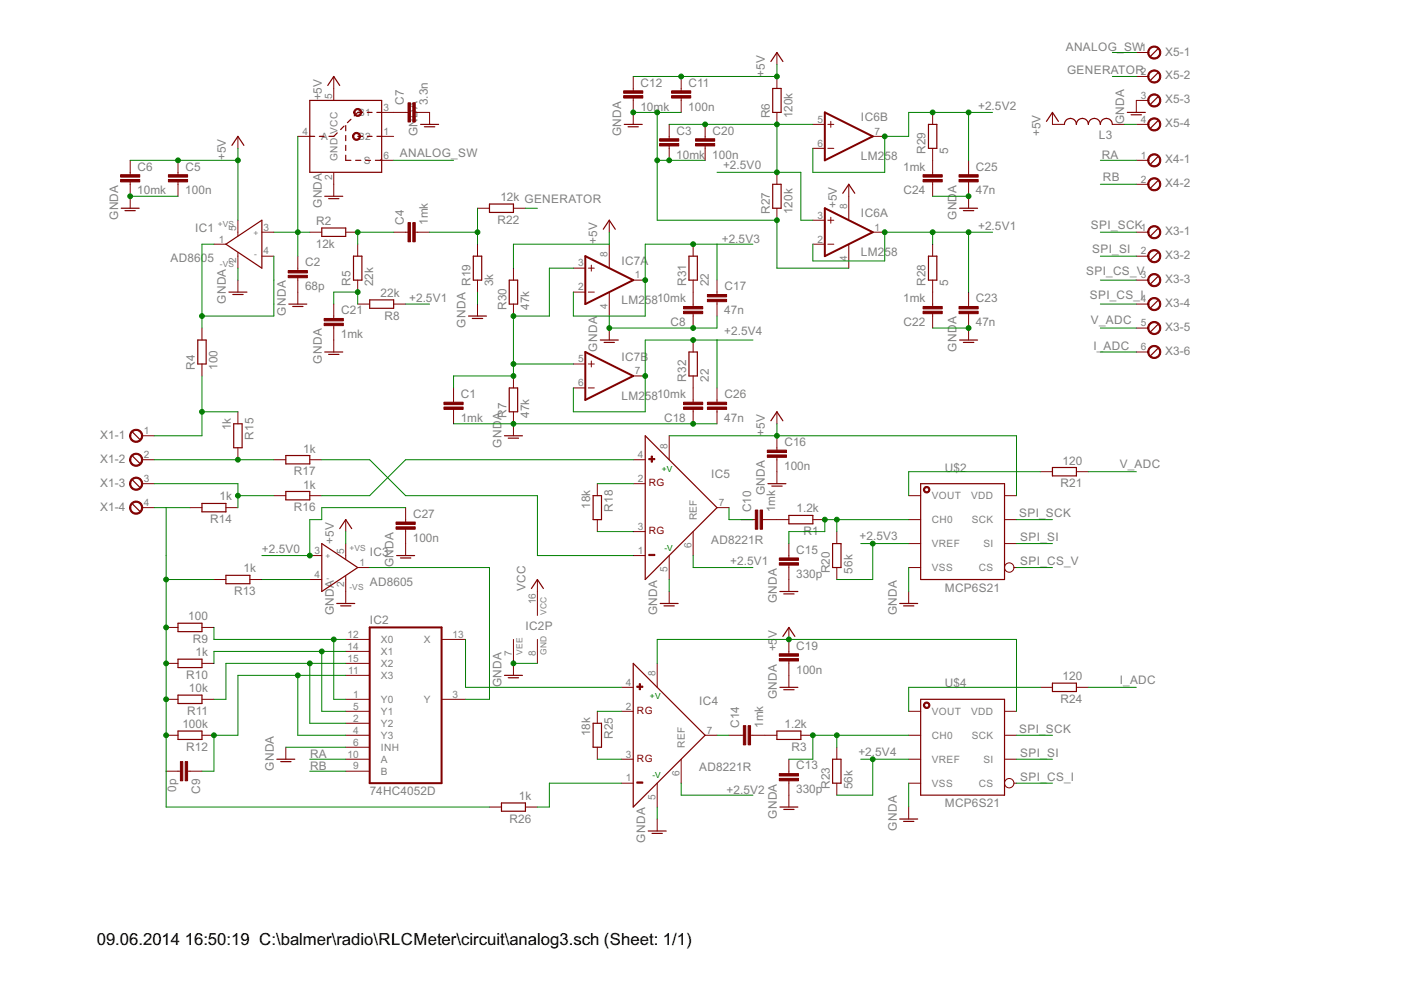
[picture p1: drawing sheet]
<svg xmlns="http://www.w3.org/2000/svg" width="297mm" height="210mm" viewBox="0 0 297 210" stroke-linecap="round" stroke-linejoin="round" font-family="sans-serif">
<g fill="none" stroke="#800000" stroke-width=".25">
<path d="M69.5 18.1l1.3-1.9 1.2 1.9M163.4 13l1.3-1.9 1.3 1.9M163.8 18.8h1.8v5h-1.8zM245.5 10.4l-1.5 1.5M245.5 15.5l-1.5 1.5M49.2 30.8l1.2-1.9 1.3 1.9M65.7 21.3h15.2v15.2h-15.2zM65.7 28.9h1M67.7 28.9h1M71.5 28.2l-.7 .7h-1.1M72.9 26.7l-.7 .8M73.3 26.6v1.1"/>
<path d="M73.3 28.7v1.1M73.3 30.8v1.1M73.3 32.9v1.1h1.1M74.4 25.3l-.7 .7M75.4 34h1.1M75.8 28.9h1.1M76.9 23.8h-1.1l-.7 .8M77.5 34h1.1M77.9 23.8h1M77.9 28.9h1M79.9 23.8h1M79.9 28.9h1"/>
<path d="M80.9 33.7l-.2 .3h-1.1M89.2 26.4h3.8M90 26.9h2.2M132.4 26.4h3.8M133.2 26.9h2.1M163.8 39.1h1.8v5.1h-1.8zM196.8 26.4h1.8v5.1h-1.8zM221.9 25.7l1.2-1.9 1.3 1.9M225.7 26.4a1.27 1.27 0 0 1 1.2-1.3 1.27 1.27 0 0 1 1.3 1.3 1.27 1.27 0 0 1 1.3-1.3 1.27 1.27 0 0 1 1.3 1.3 1.27 1.27 0 0 1 1.2-1.3 1.27 1.27 0 0 1 1.3 1.3 1.27 1.27 0 0 1 1.3-1.3 1.27 1.27 0 0 1 1.2 1.3M239 23.8h3.8M239.8 24.3h2.2M245.5 33.2l-1.5 1.6"/>
<path d="M245.5 38.3l-1.5 1.5M245.5 20.5l-1.5 1.6M245.5 25.6l-1.5 1.5M25.7 44.2h3.8M26.5 44.7h2.2M47.9 51.8l7.6-5.1v10.2zM68.2 48.3h5.1v1.8h-5.1zM68.9 41.6h3.8M69.7 42.1h2.2M75 54.3h1.7v5.1h-1.7zM100.4 54.3h1.7v5.1h-1.7zM103.8 43.3h5.1v1.7h-5.1z"/>
<path d="M108 59.4h1.7v5.1h-1.7zM127.9 48.6l1.3-1.9 1.3 1.9M146.1 54.3h1.7v5.1h-1.7zM178.7 41l1.3-1.9 1.2 1.9M196.8 54.3h1.8v5.1h-1.8zM203.5 44.2h3.8M204.3 44.7h2.2M245.5 48.5l-1.5 1.5M245.5 53.6l-1.5 1.5M245.5 58.6l-1.5 1.6M41.9 72.1h1.8v5.1h-1.8zM48.5 61.9h3.8"/>
<path d="M49.4 62.4h2.1M61.2 64.5h3.8M62.1 65h2.1M68.9 74.6h3.8M69.7 75.1h2.2M78.4 63.6h5.1v1.8h-5.1zM99.3 67h3.8M100.1 67.5h2.2M127.3 72.1h3.8M128.1 72.6h2.2M146.1 74.6h1.7v5.1h-1.7zM203.5 72.1h3.8"/>
<path d="M204.3 72.6h2.2M245.5 63.7l-1.5 1.5M245.5 68.8l-1.5 1.5M245.5 73.9l-1.5 1.5M28.1 91.6l1.5 1.6M28.1 96.7l1.5 1.5M49.6 89.9h1.7v5h-1.7zM60.6 96.6h5.1v1.8h-5.1zM107 92.4h3.8M107.8 92.9h2.1M108 82.3h1.7v5h-1.7zM136.8 92.4l15.2 15.2-15.2 15.3z"/>
<path d="M163.4 89.2l1.3-1.9 1.3 1.9M223.1 99.1h5.1v1.8h-5.1zM28.1 101.8l1.5 1.5M28.1 106.9l1.5 1.5M42.8 106.7h5.1v1.8h-5.1zM60.6 104.2h5.1v1.8h-5.1zM68.2 115.3l7.6 5-7.6 5.1zM72 112.1l1.3-1.9 1.3 1.9M84.1 117.8h3.8M84.9 118.3h2.2M125.8 105.1h1.7v5.1h-1.7zM162.8 102.6h3.8"/>
<path d="M163.6 103.1h2.2M167.3 109.3h5v1.8h-5zM176.5 115.3h1.8v5h-1.8zM195.2 102.6h17.8v20.3h-17.8zM37.7 132.1h5.1v1.8h-5.1zM37.7 139.8h5.1v1.7h-5.1zM47.9 122h5.1v1.8h-5.1zM71.4 128h3.8M72.2 128.5h2.2M112.7 124.8l1.2-1.9 1.3 1.9M140 128h3.8M140.8 128.5h2.2"/>
<path d="M165.4 125.4h3.8M166 134.9l1.3-1.9 1.2 1.9M166.2 125.9h2.2M190.8 128h3.8M191.6 128.5h2.2M37.7 147.4h5.1v1.8h-5.1zM37.7 155h5.1v1.8h-5.1zM107 143.2h3.8M107.8 143.7h2.1M125.8 153.4h1.7v5h-1.7zM134.3 140.7l15.2 15.2-15.2 15.2zM164.7 155h5.1v1.8h-5.1z"/>
<path d="M165.4 145.7h3.8M166.2 146.2h2.2M195.2 148.3h17.8v20.3h-17.8zM223.1 144.8h5.1v1.8h-5.1zM58.7 161h3.8M59.5 161.5h2.2M106.3 170.2h5.1v1.8h-5.1zM137.4 176.2h3.8M138.2 176.7h2.2M165.4 171.1h3.8M166.2 171.6h2.2M176.5 161h1.8v5.1h-1.8z"/>
<path d="M190.8 173.7h3.8M191.6 174.2h2.2"/>
</g>
<g fill="none" stroke="#800000" stroke-width=".21">
<path d="M70.8 16.2v5.1M134.3 16.2v3.1M144.4 16.2v3.1M164.7 11.1v2.6M164.7 16.2v2.6M240.9 11.1h2.6M240.9 16.2h2.6M27.6 34v3M27.6 38.6v5.6M37.7 34v3M37.7 38.6v3M50.4 28.9v2.6"/>
<path d="M63.1 28.9h2.6M70.8 36.5v5.1M80.9 34h2.6M80.9 28.9h2.6M80.9 23.8h5.6M88 23.8h3.1v2.6M134.3 20.8v5.6M141.9 26.4v3M141.9 30.9v3.1M144.4 20.8v3M149.5 26.4v3M149.5 30.9v3.1"/>
<path d="M164.7 23.8v2.6M164.7 36.5v2.6M172.3 26.4h2.6M172.3 31.5h2.6M175.5 26.4h1.3M175.5 31.5h1.3M176.1 25.7v1.3M180 39.1v7.6M185 28.9h2.6M197.7 23.8v2.6M197.7 31.5v5.5M197.7 38.6v3"/>
<path d="M205.4 34v3M205.4 38.6v5.6M223.1 23.8v2.6h2.6M235.8 26.4h2.6M240.9 34h2.6M240.9 39.1h2.6M240.9 26.4h2.6M243.5 21.3h-2.6v2.5M45.4 51.8h2.5M50.4 46.7v3.3M50.4 53.6v3.3M50.4 59.4v2.5"/>
<path d="M55.5 49.2h2.6M55.5 54.3h2.6M63.1 54.3v3.1M63.1 58.9v5.6M65.7 49.2h2.5M73.3 49.2h2.5M75.8 51.8v2.5M75.8 59.4v2.5M83.5 49.2h3M88 49.2h3.1M101.2 51.8v2.5M101.2 59.4v2.5"/>
<path d="M101.2 44.2h2.6M108.9 56.9v2.5M108.9 44.2h2.5M121.6 56.9h2.5M124.7 56.9h1.3M125.4 56.2v1.3M129.2 46.7v2.5M129.2 51.8v5.1M134.3 59.4h2.5M147 51.8v2.5M147 59.4v5.6M152 59.4v3"/>
<path d="M164.7 44.2v2.5M172.3 46.7h2.6M172.3 51.8h2.6M175.5 46.7h1.3M175.5 51.8h1.3M176.1 46.1v1.2M180 51.8v5.1M185 49.2h2.6M197.7 51.8v2.5M197.7 59.4v5.6M240.9 49.2h2.6M240.9 59.4h2.6"/>
<path d="M240.9 54.3h2.6M42.8 69.6v2.5M42.8 77.2v2.5M70.8 64.5v3M70.8 69v5.6M75.8 64.5h2.6M83.5 64.5h2.5M101.2 64.5v2.5M108.9 64.5v2.5M108.9 79.7v2.6M121.6 61.9h2.5M121.6 77.2h2.5"/>
<path d="M124.7 61.9h1.3M124.7 77.2h1.3M125.4 76.5v1.3M129.2 61.9v5.1M129.2 69.6v2.5M134.3 79.7h2.5M147 66.5v3.1M147 72.1v2.5M147 79.7v5.6M152 64v3M197.7 66.5v3.1M205.4 61.9v3.1"/>
<path d="M205.4 66.5v5.6M240.9 64.5h2.6M240.9 69.6h2.6M240.9 74.6h2.6M30.1 92.4h2.6M30.1 97.5h2.6M50.4 87.3v2.6M50.4 94.9v2.6M58.1 97.5h2.5M65.7 97.5h2.5M96.2 82.3v3M96.2 86.8v3.1"/>
<path d="M108.9 87.3v5.1M121.6 82.3h2.5M124.7 82.3h1.3M134.3 97.5h2.5M141.9 92.4v5.1M147 86.8v3.1M152 82.3v3M152 86.8v3.1M164.7 87.3v2.6M164.7 92.4v3M164.7 97v5.6M30.1 102.6h2.6"/>
<path d="M30.1 107.6h2.6M40.3 107.6h2.5M47.9 107.6h2.5M58.1 105.1h2.5M65.7 105.1h2.5M65.7 117.8h2.5M73.3 110.2v2.5M73.3 115.3v3.3M86 107.6v3.1M86 112.2v5.6M126.6 102.6v2.5M126.6 110.2v2.5"/>
<path d="M134.3 102.6h2.5M134.3 117.8h2.5M134.3 112.7h2.5M141.9 117.8v5.1M147 112.7v5.1M152 107.6h2.6M157.1 110.2h3M161.7 110.2h5.6M167.3 115.3v3M167.3 119.8v5.6M172.3 110.2h2.6M177.4 112.7v2.6"/>
<path d="M192.7 105.1h2.5M192.7 110.2h2.5M192.7 115.3h2.5M213 105.1h2.5M213 110.2h2.5M213 115.3h2.5M220.6 100h2.5M228.2 100h2.6M35.2 133h2.5M42.8 133h2.6M45.4 122.9h2.5M53 122.9h2.5"/>
<path d="M65.7 122.9h2.5M73.3 135.6h5.1M73.3 138.1h5.1M73.3 122.1v5.9M75.8 120.3h2.6M93.6 135.6h5.1M108.9 135.6v7.6M113.9 122.9v7.6M113.9 135.6v5.1M141.9 125.4v2.6M167.3 133v5.6M177.4 120.3v2.6"/>
<path d="M192.7 120.3h2.5M192.7 125.4v2.6M215 120.3h.5M35.2 148.3h2.5M35.2 155.9h2.5M35.2 140.7h2.5M42.8 148.3h2.6M42.8 155.9h2.6M42.8 140.7h2.6M60.6 158.4v2.6M73.3 148.3h5.1M73.3 153.4h5.1"/>
<path d="M73.3 155.9h5.1M73.3 150.8h5.1M73.3 158.4h5.1M73.3 143.2h5.1M73.3 140.7h5.1M93.6 148.3h5.1M126.6 150.8v2.6M126.6 158.4v2.6M131.7 150.8h2.6M131.7 145.7h2.6M139.3 140.7v5M149.5 155.9h2.5"/>
<path d="M154.6 155.9h3M159.1 155.9h5.6M167.3 140.1v5.6M169.8 155.9h2.5M177.4 158.4v2.6M192.7 155.9h2.5M192.7 150.8h2.5M213 155.9h2.5M213 150.8h2.5M220.6 145.7h2.5M228.2 145.7h2.6M35.2 163.5h3"/>
<path d="M39.8 163.5h3M73.3 163.5h5.1M73.3 161h5.1M103.8 171.1h2.5M111.4 171.1h2.5M131.7 161h2.6M131.7 166.1h2.6M139.3 166.1v5M139.3 173.7v2.5M144.4 161v5.1M167.3 161v3M167.3 165.5v5.6"/>
<path d="M177.4 166.1v2.5M192.7 161h2.5M192.7 171.1v2.6M192.7 166.1h2.5M213 161h2.5M215 166.1h.5"/>
<circle cx="214" cy="120.3" r=".99"/>
<circle cx="214" cy="166.1" r=".99"/>
</g>
<g fill="#800000" stroke="#800000" stroke-width=".21">
<path d="M61.1 58.4h4.1v.5h-4.1z"/>
<path d="M61.1 57.4h4.1v.5h-4.1z"/>
<path d="M87.5 47.2h.5v4.1h-.5z"/>
<path d="M86.5 47.2h.5v4.1h-.5z"/>
<path d="M35.7 38.1h4.1v.5h-4.1z"/>
<path d="M35.7 37h4.1v.5h-4.1z"/>
<path d="M25.6 38.1h4v.5h-4z"/>
<path d="M25.6 37h4v.5h-4z"/>
<path d="M38.2 161.5h.6v4h-.6z"/>
<path d="M39.3 161.5h.5v4h-.5z"/>
<path d="M161.2 108.1h.5v4.1h-.5z"/>
<path d="M160.1 108.1h.6v4.1h-.6z"/>
<path d="M142.4 20.3h4.1v.5h-4.1z"/>
<path d="M142.4 19.3h4.1v.5h-4.1z"/>
<path d="M132.2 20.3h4.1v.5h-4.1z"/>
<path d="M132.2 19.3h4.1v.5h-4.1z"/>
<path d="M158.6 153.9h.5v4h-.5z"/>
<path d="M157.6 153.9h.5v4h-.5z"/>
<path d="M162.7 96.5h4.1v.5h-4.1z"/>
<path d="M162.7 95.4h4.1v.5h-4.1z"/>
<path d="M165.2 139.6h4.1v.5h-4.1z"/>
<path d="M165.2 138.6h4.1v.5h-4.1z"/>
<path d="M147.5 30.4h4v.5h-4z"/>
<path d="M147.5 29.4h4v.5h-4z"/>
<path d="M68.7 68.5h4.1v.5h-4.1z"/>
<path d="M68.7 67.5h4.1v.5h-4.1z"/>
<path d="M135.5 145h.3v1.2h-.3z"/>
<path d="M135 145.5h1.3v.2h-1.3z"/>
<path d="M135 165.8h1.3v.3h-1.3z"/>
<path d="M138.1 96.7h.2v1.3h-.2z"/>
<path d="M137.6 97.2h1.2v.3h-1.2z"/>
<path d="M137.6 117.5h1.2v.3h-1.2z"/>
<path d="M195.7 65h4.1v.5h-4.1z"/>
<path d="M195.7 66h4.1v.5h-4.1z"/>
<path d="M203.3 66h4.1v.5h-4.1z"/>
<path d="M203.3 65h4.1v.5h-4.1z"/>
<path d="M195.7 37h4.1v.5h-4.1z"/>
<path d="M195.7 38.1h4.1v.5h-4.1z"/>
<path d="M203.3 38.1h4.1v.5h-4.1z"/>
<path d="M203.3 37h4.1v.5h-4.1z"/>
<path d="M144.9 65h4.1v.5h-4.1z"/>
<path d="M144.9 66h4.1v.5h-4.1z"/>
<path d="M150 63.5h4.1v.5h-4.1z"/>
<path d="M150 62.4h4.1v.5h-4.1z"/>
<path d="M144.9 85.3h4.1v.5h-4.1z"/>
<path d="M144.9 86.3h4.1v.5h-4.1z"/>
<path d="M150 86.3h4.1v.5h-4.1z"/>
<path d="M150 85.3h4.1v.5h-4.1z"/>
<path d="M84 111.7h4v.5h-4z"/>
<path d="M84 110.7h4v.5h-4z"/>
<path d="M139.8 30.4h4.1v.5h-4.1z"/>
<path d="M139.8 29.4h4.1v.5h-4.1z"/>
<path d="M94.1 86.3h4.1v.5h-4.1z"/>
<path d="M94.1 85.3h4.1v.5h-4.1z"/>
<path d="M87.5 21.8h.5v4.1h-.5z"/>
<path d="M86.5 21.8h.5v4.1h-.5z"/>
<path d="M165.2 165h4.1v.5h-4.1z"/>
<path d="M165.2 164h4.1v.5h-4.1z"/>
<path d="M165.2 119.3h4.1v.5h-4.1z"/>
<path d="M165.2 118.3h4.1v.5h-4.1z"/>
</g>
<path d="M174.9 23.8l10.1 5.1-10.1 5.1zM124.1 54.3l10.2 5.1-10.2 5.1zM174.9 44.2l10.1 5-10.1 5.1zM124.1 74.6l10.2 5.1-10.2 5.1zM78.4 133h15.2v33.1h-15.2z" fill="none" stroke="#800000" stroke-width=".42"/>
<g fill="#800000" stroke="#800000" stroke-width=".21">
<path d="M27.8 91.4a1.4 1.4 0 0 1 2.3 .2 1.4 1.4 0 0 1-.8 2.1 1.4 1.4 0 0 1-1.8-1.3h.2a1.14 1.14 0 0 1 1.7-.9 1.14 1.14 0 0 1 .1 1.9 1.14 1.14 0 0 1-1.8-.7v-.3h-.2z" fill-rule="evenodd"/>
<path d="M27.8 96.5a1.4 1.4 0 0 1 2.3 .2 1.4 1.4 0 0 1-.8 2.1 1.4 1.4 0 0 1-1.8-1.3h.2a1.14 1.14 0 0 1 1.7-1 1.14 1.14 0 0 1 .1 2 1.14 1.14 0 0 1-1.8-.7v-.3h-.2z" fill-rule="evenodd"/>
<path d="M27.8 101.6a1.4 1.4 0 0 1 2.3 .2 1.4 1.4 0 0 1-.8 2.1 1.4 1.4 0 0 1-1.8-1.3h.2a1.14 1.14 0 0 1 1.7-1 1.14 1.14 0 0 1 .1 1.9 1.14 1.14 0 0 1-1.8-.7v-.2h-.2z" fill-rule="evenodd"/>
<path d="M27.8 106.7a1.4 1.4 0 0 1 2.3 .2 1.4 1.4 0 0 1-.8 2.1 1.4 1.4 0 0 1-1.8-1.4h.2a1.14 1.14 0 0 1 1.7-.9 1.14 1.14 0 0 1 .2 1.9 1.14 1.14 0 0 1-1.9-.7v-.3h-.2z" fill-rule="evenodd"/>
<path d="M196 103.4a.69 .69 0 0 1 1.1 .1 .69 .69 0 0 1-.5 1 .69 .69 0 0 1-.8-.7h.2a.45 .45 0 0 1 .6-.4 .45 .45 0 0 1 .2 .7 .45 .45 0 0 1-.7-.1l-.1-.2h-.2z" fill-rule="evenodd"/>
<path d="M196 149.1a.69 .69 0 0 1 1.1 .1 .69 .69 0 0 1-.5 1 .69 .69 0 0 1-.8-.7h.2a.45 .45 0 0 1 .6-.4 .45 .45 0 0 1 .2 .7 .45 .45 0 0 1-.7-.1l-.1-.2h-.2z" fill-rule="evenodd"/>
<path d="M243.7 33a1.39 1.39 0 0 1 2.2 .3 1.39 1.39 0 0 1-.8 2 1.39 1.39 0 0 1-1.8-1.3h.3a1.14 1.14 0 0 1 1.7-.9 1.14 1.14 0 0 1 .1 1.9 1.14 1.14 0 0 1-1.8-.7v-.3h-.3z" fill-rule="evenodd"/>
<path d="M243.7 38.1a1.39 1.39 0 0 1 2.2 .3 1.39 1.39 0 0 1-.8 2 1.39 1.39 0 0 1-1.8-1.3h.3a1.14 1.14 0 0 1 1.7-1 1.14 1.14 0 0 1 .1 1.9 1.14 1.14 0 0 1-1.8-.7v-.2h-.3z" fill-rule="evenodd"/>
<path d="M75.4 23.1a.84 .84 0 0 1 1.2 .4 .84 .84 0 0 1-.6 1.2 .84 .84 0 0 1-1-.9h.2a.59 .59 0 0 1 .9-.6 .59 .59 0 0 1 .2 1 .59 .59 0 0 1-1-.2l-.1-.2h-.2z" fill-rule="evenodd"/>
<path d="M74.9 28.4a.85 .85 0 0 1 1.4 .1 .85 .85 0 0 1-.5 1.3 .85 .85 0 0 1-1.1-.9h.3a.59 .59 0 0 1 .8-.6 .59 .59 0 0 1 .2 1 .59 .59 0 0 1-1-.2v-.2h-.3z" fill-rule="evenodd"/>
<path d="M243.7 48.3a1.39 1.39 0 0 1 2.2 .2 1.39 1.39 0 0 1-.8 2.1 1.39 1.39 0 0 1-1.8-1.4h.3a1.14 1.14 0 0 1 1.7-.9 1.14 1.14 0 0 1 .1 1.9 1.14 1.14 0 0 1-1.8-.7v-.3h-.3z" fill-rule="evenodd"/>
<path d="M243.7 53.4a1.39 1.39 0 0 1 2.2 .2 1.39 1.39 0 0 1-.8 2.1 1.39 1.39 0 0 1-1.8-1.4h.3a1.14 1.14 0 0 1 1.7-.9 1.14 1.14 0 0 1 .1 1.9 1.14 1.14 0 0 1-1.8-.7v-.3h-.3z" fill-rule="evenodd"/>
<path d="M243.7 58.4a1.39 1.39 0 0 1 2.2 .3 1.39 1.39 0 0 1-.8 2 1.39 1.39 0 0 1-1.8-1.3h.3a1.14 1.14 0 0 1 1.7-1 1.14 1.14 0 0 1 .1 2 1.14 1.14 0 0 1-1.8-.7v-.3h-.3z" fill-rule="evenodd"/>
<path d="M243.7 63.5a1.39 1.39 0 0 1 2.2 .3 1.39 1.39 0 0 1-.8 2 1.39 1.39 0 0 1-1.8-1.3h.3a1.14 1.14 0 0 1 1.7-1 1.14 1.14 0 0 1 .1 1.9 1.14 1.14 0 0 1-1.8-.7v-.2h-.3z" fill-rule="evenodd"/>
<path d="M243.7 68.6a1.39 1.39 0 0 1 2.2 .2 1.39 1.39 0 0 1-.8 2.1 1.39 1.39 0 0 1-1.8-1.3h.3a1.14 1.14 0 0 1 1.7-1 1.14 1.14 0 0 1 .1 1.9 1.14 1.14 0 0 1-1.8-.7v-.2h-.3z" fill-rule="evenodd"/>
<path d="M243.7 73.7a1.4 1.4 0 0 1 2.2 .2 1.4 1.4 0 0 1-.8 2.1 1.4 1.4 0 0 1-1.8-1.4h.3a1.14 1.14 0 0 1 1.7-.9 1.14 1.14 0 0 1 .1 1.9 1.14 1.14 0 0 1-1.8-.7v-.3h-.3z" fill-rule="evenodd"/>
<path d="M243.7 10.2a1.4 1.4 0 0 1 2.2 .2 1.4 1.4 0 0 1-.8 2.1 1.4 1.4 0 0 1-1.8-1.4h.3a1.14 1.14 0 0 1 1.7-.9 1.14 1.14 0 0 1 .1 1.9 1.14 1.14 0 0 1-1.8-.7v-.3h-.3z" fill-rule="evenodd"/>
<path d="M243.7 15.3a1.4 1.4 0 0 1 2.2 .2 1.4 1.4 0 0 1-.8 2.1 1.4 1.4 0 0 1-1.8-1.4h.3a1.14 1.14 0 0 1 1.7-.9 1.14 1.14 0 0 1 .1 1.9 1.14 1.14 0 0 1-1.8-.7v-.3h-.3z" fill-rule="evenodd"/>
<path d="M243.7 20.3a1.4 1.4 0 0 1 2.2 .3 1.4 1.4 0 0 1-.8 2 1.4 1.4 0 0 1-1.8-1.3h.3a1.14 1.14 0 0 1 1.7-.9 1.14 1.14 0 0 1 .1 1.9 1.14 1.14 0 0 1-1.8-.7v-.3h-.3z" fill-rule="evenodd"/>
<path d="M243.7 25.4a1.39 1.39 0 0 1 2.2 .3 1.39 1.39 0 0 1-.8 2 1.39 1.39 0 0 1-1.8-1.3h.3a1.14 1.14 0 0 1 1.7-1 1.14 1.14 0 0 1 .1 2 1.14 1.14 0 0 1-1.8-.7v-.3h-.3z" fill-rule="evenodd"/>
</g>
<g fill="none" stroke="#008000" stroke-width=".21">
<path d="M164.7 13.7v2.5h-30.4M235.8 16.2h5.1M235.8 11.1h5.1M27.6 34h22.8M50.4 31.5v15.2M63.1 28.9v25.4M83.5 34h12.7M134.3 23.8h10.1M139.3 23.8v22.9h25.4v10.2h15.3M139.3 34h10.2M141.9 26.4h30.4M152 36.5h17.8v10.2h2.5"/>
<path d="M164.7 26.4v10.1M205.4 23.8v10.2M210.4 23.8h-17.7v5.1h-5.1v7.6h-15.3v-5M233.3 34h7.6M233.3 39.1h7.6M238.4 26.4h2.5M27.6 41.6h10.1M45.4 51.8h-2.6v17.8M50.4 56.9v2.5M58.1 49.2h7.6M58.1 54.3v12.7h-15.3M83.5 49.2h-7.7v2.6"/>
<path d="M91.1 49.2h10.1M101.2 44.2v7.6M111.4 44.2h2.5M121.6 56.9h-5.1v10.1h-7.6v12.7h-12.7v2.6M129.2 49.2v2.6h-20.3v5.1M152 51.8v7.6M159.6 51.8h-22.8v15.2h-15.2v-5.1M197.7 41.6h7.7M197.7 49.2v2.6M205.4 49.2v12.7M210.4 49.2h-22.8v6.1h-15.3v-3.5M233.3 49.2h7.6"/>
<path d="M233.3 54.3h7.6M233.3 59.4h7.6M42.8 79.7v12.7h-10.1M70.8 64.5v-2.6h5v2.6M86 64.5h5.1M101.2 61.9v2.6M108.9 77.2h12.7M129.2 67v2.6h22.8v-2.6M152 72.1v10.2M159.6 72.1h-22.8v15.2h-15.2v-5M197.7 69.6h7.7M233.3 69.6h7.6"/>
<path d="M233.3 64.5h7.6M233.3 74.6h7.6M32.7 97.5h25.4M42.8 87.3h7.6M68.2 97.5h10.2l7.6 7.6h27.9v12.7h20.4M96.2 89.9h55.8M134.3 97.5h-48.3l-7.6 7.6h-10.2M141.9 92.4h73.6v12.7M164.7 89.9v2.5M32.7 102.6h17.7v5M32.7 107.6h7.6M35.2 107.6v63.5h68.6"/>
<path d="M50.4 105.1h7.7M73.3 112.7v2.6M86 107.6h-17.8v2.6h-2.5v7.6h-10.2M126.6 102.6h7.7M126.6 112.7h7.7M147 117.8v2.5h12.6M154.6 107.6v2.6h5M177.4 110.2v2.5M182.5 115.3h10.2M185 115.3v7.6h-7.6M192.7 110.2h-17.8v2.5h-7.6v2.6M215.5 110.2h7.6"/>
<path d="M215.5 115.3h7.6M220.6 100h-27.9v5.1M230.8 100h10.1M35.2 122.9h10.2M45.4 133v2.6h27.9M55.5 122.9h10.2M68.2 138.1v12.7h5.1M70.8 135.6v12.7h2.5M73.3 138.1h-27.9v2.6M78.4 120.3h25.4v28h-5.1M98.7 135.6v10.1h33M141.9 122.9v2.5"/>
<path d="M192.7 120.3v5.1M215.5 120.3h7.6M60.6 158.4h12.7M63.1 143.2v12.7h10.2M65.7 140.7v12.7h7.6M73.3 143.2h-22.9v12.7h-5v7.6h-2.6M73.3 140.7h-25.4v7.6h-2.5M108.9 140.7h5M126.6 150.8h5.1M139.3 140.7v-5.1h76.2v15.2M152 155.9h2.6M177.4 155.9v2.5"/>
<path d="M192.7 155.9h-20.4v5.1h-5M215.5 155.9h7.6M220.6 145.7h-27.9v5.1M230.8 145.7h10.1M65.7 163.5h7.6M65.7 161h7.6M126.6 161h5.1M131.7 166.1h-15.2v5h-2.6M139.3 171.1v2.6M144.4 166.1v2.5h15.2M182.5 161h10.2M185 161v7.6h-7.6"/>
<path d="M192.7 166.1v5M215.5 161h7.6M215.5 166.1h7.6"/>
</g>
<g fill="#008000" stroke="#008000" stroke-width=".21">
<circle cx="63.1" cy="49.2" r=".51"/>
<circle cx="75.8" cy="49.2" r=".51"/>
<circle cx="42.8" cy="67" r=".51"/>
<circle cx="144.4" cy="16.2" r=".51"/>
<circle cx="164.7" cy="16.2" r=".51"/>
<circle cx="37.7" cy="34" r=".51"/>
<circle cx="50.4" cy="34" r=".51"/>
<circle cx="164.7" cy="92.4" r=".51"/>
<circle cx="167.3" cy="135.6" r=".51"/>
<circle cx="134.3" cy="23.8" r=".51"/>
<circle cx="139.3" cy="23.8" r=".51"/>
<circle cx="164.7" cy="46.7" r=".51"/>
<circle cx="141.9" cy="34" r=".51"/>
<circle cx="139.3" cy="34" r=".51"/>
<circle cx="108.9" cy="140.7" r=".51"/>
<circle cx="27.6" cy="41.6" r=".51"/>
<circle cx="205.4" cy="69.6" r=".51"/>
<circle cx="205.4" cy="41.6" r=".51"/>
<circle cx="147" cy="69.6" r=".51"/>
<circle cx="129.2" cy="69.6" r=".51"/>
<circle cx="108.9" cy="89.9" r=".51"/>
<circle cx="147" cy="89.9" r=".51"/>
<circle cx="70.8" cy="135.6" r=".51"/>
<circle cx="68.2" cy="138.1" r=".51"/>
<circle cx="65.7" cy="140.7" r=".51"/>
<circle cx="63.1" cy="143.2" r=".51"/>
<circle cx="45.4" cy="155.9" r=".51"/>
<circle cx="50.4" cy="105.1" r=".51"/>
<circle cx="50.4" cy="97.5" r=".51"/>
<circle cx="174.9" cy="110.2" r=".51"/>
<circle cx="177.4" cy="110.2" r=".51"/>
<circle cx="42.8" cy="87.3" r=".51"/>
<circle cx="172.3" cy="155.9" r=".51"/>
<circle cx="177.4" cy="155.9" r=".51"/>
<circle cx="35.2" cy="122.9" r=".51"/>
<circle cx="35.2" cy="133" r=".51"/>
<circle cx="35.2" cy="140.7" r=".51"/>
<circle cx="35.2" cy="148.3" r=".51"/>
<circle cx="35.2" cy="155.9" r=".51"/>
<circle cx="75.8" cy="61.9" r=".51"/>
<circle cx="101.2" cy="49.2" r=".51"/>
<circle cx="197.7" cy="49.2" r=".51"/>
<circle cx="205.4" cy="49.2" r=".51"/>
<circle cx="187.6" cy="49.2" r=".51"/>
<circle cx="197.7" cy="23.8" r=".51"/>
<circle cx="205.4" cy="23.8" r=".51"/>
<circle cx="187.6" cy="28.9" r=".51"/>
<circle cx="136.8" cy="59.4" r=".51"/>
<circle cx="147" cy="51.8" r=".51"/>
<circle cx="185" cy="115.3" r=".51"/>
<circle cx="136.8" cy="79.7" r=".51"/>
<circle cx="147" cy="72.1" r=".51"/>
<circle cx="185" cy="161" r=".51"/>
<circle cx="108.9" cy="79.7" r=".51"/>
<circle cx="108.9" cy="77.2" r=".51"/>
<circle cx="108.9" cy="67" r=".51"/>
<circle cx="164.7" cy="26.4" r=".51"/>
<circle cx="164.7" cy="36.5" r=".51"/>
<circle cx="149.5" cy="26.4" r=".51"/>
<circle cx="65.7" cy="117.8" r=".51"/>
</g>
<g font-size="4">
<text x="20.5" y="200.4">09.06.2014</text>
<text x="39.2" y="200.4">16:50:19 C:\balmer\radio\RLCMeter\circuit\analog3.sch (Sheet: 1/1)</text>
</g>
<g font-size="2.8" fill="#808080">
<text x="226" y="10.9">ANALOG_SW</text>
<text x="247.1" y="11.8">X5-1</text>
<text x="162.2" y="16.2" transform="rotate(-90 162.2 16.2)">+5V</text>
<text x="226.2" y="15.7">GENERATOR</text>
<text x="247.1" y="16.9">X5-2</text>
<text x="68.2" y="21.3" transform="rotate(-90 68.2 21.3)">+5V</text>
<text x="85.6" y="22.3" transform="rotate(-90 85.6 22.3)">C7</text>
<text x="88.5" y="23.1" transform="rotate(-90 88.5 23.1)">A</text>
<text x="90.7" y="22.3" transform="rotate(-90 90.7 22.3)">3.3n</text>
<text x="135.8" y="23.5">10mk</text>
<text x="135.8" y="18.4">C12</text>
<text x="145.9" y="23.5">100n</text>
<text x="146" y="18.4">C11</text>
<text x="207.4" y="23.3">+2.5V2</text>
<text x="247.1" y="21.9">X5-3</text>
<text x="88.5" y="28.9" transform="rotate(-90 88.5 28.9)">GND</text>
<text x="131.7" y="28.9" transform="rotate(-90 131.7 28.9)">GNDA</text>
<text x="143.4" y="28.5">C3</text>
<text x="151.1" y="28.5">C20</text>
<text x="163.2" y="25.1" transform="rotate(-90 163.2 25.1)">R6</text>
<text x="168" y="25.1" transform="rotate(-90 168 25.1)">120k</text>
<text x="182.5" y="25.7">IC6B</text>
<text x="220.6" y="28.9" transform="rotate(-90 220.6 28.9)">+5V</text>
<text x="233" y="29.4">L3</text>
<text x="238.4" y="26.3" transform="rotate(-90 238.4 26.3)">GNDA</text>
<text x="247.1" y="27">X5-4</text>
<text x="47.9" y="34" transform="rotate(-90 47.9 34)">+5V</text>
<text x="84.8" y="33.2">ANALOG_SW</text>
<text x="143.4" y="33.6">10mk</text>
<text x="151" y="33.6">100n</text>
<text x="153.3" y="35.8">+2.5V0</text>
<text x="182.5" y="34">LM258</text>
<text x="196.2" y="32.7" transform="rotate(-90 196.2 32.7)">R29</text>
<text x="201" y="32.7" transform="rotate(-90 201 32.7)">5</text>
<text x="233.6" y="33.7">RA</text>
<text x="247.1" y="34.6">X4-1</text>
<text x="29.1" y="41.2">10mk</text>
<text x="29.2" y="36.2">C6</text>
<text x="39.3" y="41.2">100n</text>
<text x="39.3" y="36.2">C5</text>
<text x="191.5" y="36.2">1mk</text>
<text x="191.6" y="41.2">C24</text>
<text x="202.8" y="40.8" transform="rotate(-90 202.8 40.8)">A</text>
<text x="206.9" y="41.2">47n</text>
<text x="206.9" y="36.2">C25</text>
<text x="233.8" y="38.3">RB</text>
<text x="247.1" y="39.7">X4-2</text>
<text x="25.1" y="46.6" transform="rotate(-90 25.1 46.6)">GNDA</text>
<text x="67" y="47.7">R2</text>
<text x="68.2" y="44.1" transform="rotate(-90 68.2 44.1)">GNDA</text>
<text x="85.6" y="47.7" transform="rotate(-90 85.6 47.7)">C4</text>
<text x="90.7" y="47.7" transform="rotate(-90 90.7 47.7)">1mk</text>
<text x="105.5" y="47.4">R22</text>
<text x="106.1" y="42.6">12k GENERATOR</text>
<text x="163.2" y="45.4" transform="rotate(-90 163.2 45.4)">R27</text>
<text x="168" y="45.4" transform="rotate(-90 168 45.4)">120k</text>
<text x="177.4" y="44.2" transform="rotate(-90 177.4 44.2)">+5V</text>
<text x="182.5" y="46.1">IC6A</text>
<text x="202.8" y="46.6" transform="rotate(-90 202.8 46.6)">GND</text>
<text x="41.3" y="49.2">IC1</text>
<text x="67" y="52.5">12k</text>
<text x="126.6" y="51.8" transform="rotate(-90 126.6 51.8)">+5V</text>
<text x="153" y="51.5">+2.5V3</text>
<text x="207.4" y="48.7">+2.5V1</text>
<text x="231.3" y="48.5">SPI_SCK</text>
<text x="231.6" y="53.5">SPI_SI</text>
<text x="247.1" y="49.9">X3-1</text>
<text x="36.2" y="55.6">AD8605</text>
<text x="64.7" y="56.5">C2</text>
<text x="131.8" y="56.2">IC7A</text>
<text x="182.5" y="54.3">LM258</text>
<text x="230.3" y="58.4">SPI_CS_V</text>
<text x="247.1" y="54.9">X3-2</text>
<text x="47.9" y="64.4" transform="rotate(-90 47.9 64.4)">GNDA</text>
<text x="64.7" y="61.5">68p</text>
<text x="74.3" y="60.6" transform="rotate(-90 74.3 60.6)">R5</text>
<text x="79.1" y="60.7" transform="rotate(-90 79.1 60.7)">22k</text>
<text x="80.7" y="62.9">22k</text>
<text x="86.8" y="64">+2.5V1</text>
<text x="99.7" y="60.6" transform="rotate(-90 99.7 60.6)">R19</text>
<text x="104.5" y="60.7" transform="rotate(-90 104.5 60.7)">3k</text>
<text x="107.4" y="65.7" transform="rotate(-90 107.4 65.7)">R30</text>
<text x="112.2" y="65.7" transform="rotate(-90 112.2 65.7)">47k</text>
<text x="131.8" y="64.5">LM25810mk</text>
<text x="145.5" y="60.6" transform="rotate(-90 145.5 60.6)">R31</text>
<text x="150.3" y="60.7" transform="rotate(-90 150.3 60.7)">22</text>
<text x="153.6" y="61.5">C17</text>
<text x="191.5" y="64.1">1mk</text>
<text x="196.2" y="60.6" transform="rotate(-90 196.2 60.6)">R28</text>
<text x="201" y="60.7" transform="rotate(-90 201 60.7)">5</text>
<text x="206.9" y="64.1">C23</text>
<text x="231.1" y="63.5">SPI_CS_I</text>
<text x="247.1" y="60">X3-3</text>
<text x="247.1" y="65.1">X3-4</text>
<text x="60.6" y="67" transform="rotate(-90 60.6 67)">GNDA</text>
<text x="72.3" y="71.7">1mk</text>
<text x="72.3" y="66.6">C21</text>
<text x="81.5" y="67.7">R8</text>
<text x="98.7" y="69.5" transform="rotate(-90 98.7 69.5)">GNDA</text>
<text x="142.2" y="69.2">C8</text>
<text x="153.6" y="66.6">47n</text>
<text x="153.6" y="71.1">+2.5V4</text>
<text x="191.6" y="69.2">C22</text>
<text x="202.8" y="68.8" transform="rotate(-90 202.8 68.8)">A</text>
<text x="206.9" y="69.2">47n</text>
<text x="231.3" y="68.8">V_ADC</text>
<text x="247.1" y="70.2">X3-5</text>
<text x="68.2" y="77.1" transform="rotate(-90 68.2 77.1)">GNDA</text>
<text x="126.6" y="74.6" transform="rotate(-90 126.6 74.6)">GNDA</text>
<text x="131.8" y="76.5">IC7B</text>
<text x="202.8" y="74.6" transform="rotate(-90 202.8 74.6)">GND</text>
<text x="231.8" y="74.1">I_ADC</text>
<text x="247.1" y="75.3">X3-6</text>
<text x="41.3" y="78.4" transform="rotate(-90 41.3 78.4)">R4</text>
<text x="46.1" y="78.4" transform="rotate(-90 46.1 78.4)">100</text>
<text x="145.5" y="80.9" transform="rotate(-90 145.5 80.9)">R32</text>
<text x="150.3" y="81" transform="rotate(-90 150.3 81)">22</text>
<text x="97.7" y="89.5">1mk</text>
<text x="97.7" y="84.4">C1</text>
<text x="106.3" y="89.1" transform="rotate(-90 106.3 89.1)">A</text>
<text x="107.4" y="88.5" transform="rotate(-90 107.4 88.5)">R7</text>
<text x="112.2" y="88.6" transform="rotate(-90 112.2 88.6)">47k</text>
<text x="131.8" y="84.8">LM25810mk</text>
<text x="140.8" y="89.5">C18</text>
<text x="153.6" y="89.5">47n</text>
<text x="153.6" y="84.4">C26</text>
<text x="21.2" y="93">X1-1</text>
<text x="48.9" y="91.2" transform="rotate(-90 48.9 91.2)">1k</text>
<text x="53.7" y="93.2" transform="rotate(-90 53.7 93.2)">R15</text>
<text x="64.3" y="96">1k</text>
<text x="106.3" y="94.9" transform="rotate(-90 106.3 94.9)">GND</text>
<text x="162.2" y="92.4" transform="rotate(-90 162.2 92.4)">+5V</text>
<text x="166.3" y="94.6">C16</text>
<text x="21.2" y="98.1">X1-2</text>
<text x="62.3" y="100.8">R17</text>
<text x="150.8" y="101.3">IC5</text>
<text x="166.3" y="99.6">100n</text>
<text x="200.3" y="100">U$2</text>
<text x="225.3" y="98.5">120</text>
<text x="237.4" y="99.3">V_ADC</text>
<text x="21.2" y="103.2">X1-3</text>
<text x="46.5" y="106.1">1k</text>
<text x="64.3" y="103.6">1k</text>
<text x="125.1" y="107.9" transform="rotate(-90 125.1 107.9)">18k</text>
<text x="162.2" y="105.1" transform="rotate(-90 162.2 105.1)">GNDA</text>
<text x="224.9" y="103.3">R21</text>
<text x="21.2" y="108.3">X1-4</text>
<text x="44.5" y="110.9">R14</text>
<text x="62.3" y="108.4">R16</text>
<text x="87.6" y="109.8">C27</text>
<text x="129.9" y="108.5" transform="rotate(-90 129.9 108.5)">R18</text>
<text x="159.3" y="108.6" transform="rotate(-90 159.3 108.6)">C10</text>
<text x="164.3" y="108.7" transform="rotate(-90 164.3 108.7)">1mk</text>
<text x="168.9" y="108.7">1.2k</text>
<text x="170.4" y="113.5">R1</text>
<text x="216.1" y="109.7">SPI_SCK</text>
<text x="55.5" y="117.3">+2.5V0</text>
<text x="70.8" y="115.3" transform="rotate(-90 70.8 115.3)">+5V</text>
<text x="78.4" y="117.8">IC3</text>
<text x="87.5" y="114.9">100n</text>
<text x="150.8" y="115.3">AD8221R</text>
<text x="154.8" y="119.8">+2.5V1</text>
<text x="168.8" y="117.4">C15</text>
<text x="182.3" y="114.5">+2.5V3</text>
<text x="216.3" y="114.7">SPI_SI</text>
<text x="216.3" y="119.8">SPI_CS_V</text>
<text x="51.6" y="121.4">1k</text>
<text x="78.4" y="124.1">AD8605</text>
<text x="83.5" y="120.3" transform="rotate(-90 83.5 120.3)">GNDA</text>
<text x="111.4" y="125.4" transform="rotate(-90 111.4 125.4)">VCC</text>
<text x="168.8" y="122.5">330p</text>
<text x="175.9" y="121.6" transform="rotate(-90 175.9 121.6)">R20</text>
<text x="180.7" y="121.6" transform="rotate(-90 180.7 121.6)">56k</text>
<text x="200.3" y="125.4">MCP6S21</text>
<text x="39.9" y="131.5">100</text>
<text x="49.6" y="126.1">R13</text>
<text x="70.8" y="130.4" transform="rotate(-90 70.8 130.4)">GNDA</text>
<text x="139.3" y="130.4" transform="rotate(-90 139.3 130.4)">GNDA</text>
<text x="164.7" y="127.9" transform="rotate(-90 164.7 127.9)">GNDA</text>
<text x="190.1" y="130.4" transform="rotate(-90 190.1 130.4)">GNDA</text>
<text x="40.9" y="136.3">R9</text>
<text x="78.4" y="132.4">IC2</text>
<text x="111.4" y="133.7">IC2P</text>
<text x="164.7" y="135.2" transform="rotate(-90 164.7 135.2)">V</text>
<text x="168.8" y="137.7">C19</text>
<text x="39.5" y="143.9">R10</text>
<text x="41.5" y="139.1">1k</text>
<text x="164.7" y="138.1" transform="rotate(-90 164.7 138.1)">+5</text>
<text x="168.8" y="142.8">100n</text>
<text x="40.1" y="146.7">10k</text>
<text x="106.3" y="145.7" transform="rotate(-90 106.3 145.7)">GNDA</text>
<text x="148.3" y="149.5">IC4</text>
<text x="164.7" y="148.2" transform="rotate(-90 164.7 148.2)">GNDA</text>
<text x="200.3" y="145.7">U$4</text>
<text x="224.9" y="149">R24</text>
<text x="225.3" y="144.2">120</text>
<text x="237.4" y="145">I_ADC</text>
<text x="38.7" y="154.4">100k</text>
<text x="39.7" y="151.5">R11</text>
<text x="156.7" y="154.3" transform="rotate(-90 156.7 154.3)">C14</text>
<text x="161.8" y="154.4" transform="rotate(-90 161.8 154.4)">1mk</text>
<text x="166.3" y="154.4">1.2k</text>
<text x="216.1" y="155.4">SPI_SCK</text>
<text x="39.5" y="159.2">R12</text>
<text x="65.7" y="160.7">RA</text>
<text x="125.1" y="156.1" transform="rotate(-90 125.1 156.1)">18k</text>
<text x="129.9" y="156.7" transform="rotate(-90 129.9 156.7)">R25</text>
<text x="167.8" y="159.2">R3</text>
<text x="182" y="160.2">+2.5V4</text>
<text x="216.3" y="160.5">SPI_SI</text>
<text x="37.4" y="167.8" transform="rotate(-90 37.4 167.8)">0p</text>
<text x="58.1" y="163.5" transform="rotate(-90 58.1 163.5)">GNDA</text>
<text x="65.7" y="163.2">RB</text>
<text x="148.3" y="163.5">AD8221R</text>
<text x="168.8" y="163.1">C13</text>
<text x="175.9" y="167.3" transform="rotate(-90 175.9 167.3)">R23</text>
<text x="180.7" y="167.3" transform="rotate(-90 180.7 167.3)">56k</text>
<text x="216.3" y="165.5">SPI_CS_I</text>
<text x="42.4" y="168.3" transform="rotate(-90 42.4 168.3)">C9</text>
<text x="78.4" y="168.6">74HC4052D</text>
<text x="110" y="169.6">1k</text>
<text x="154.1" y="168.3">+2.5V2</text>
<text x="164.7" y="173.6" transform="rotate(-90 164.7 173.6)">GNDA</text>
<text x="168.8" y="168.2">330p</text>
<text x="200.3" y="171.1">MCP6S21</text>
<text x="108" y="174.4">R26</text>
<text x="136.8" y="178.7" transform="rotate(-90 136.8 178.7)">GNDA</text>
<text x="190.1" y="176.2" transform="rotate(-90 190.1 176.2)">GNDA</text>
</g>
<g font-size="2.4" fill="#808080">
<text x="241.9" y="10.8">1</text>
<text x="241.9" y="15.9">2</text>
<text x="70.4" y="20.9" transform="rotate(-90 70.4 20.9)">5</text>
<text x="81.3" y="23.5">3</text>
<text x="241.9" y="20.9">3</text>
<text x="64.1" y="28.6">4</text>
<text x="68.1" y="29.7">A</text>
<text x="75.9" y="24.6">B1</text>
<text x="75.9" y="29.7">B2</text>
<text x="81.3" y="28.6">1</text>
<text x="173.3" y="26">5</text>
<text x="185.4" y="28.6">7</text>
<text x="241.9" y="26">4</text>
<text x="71.5" y="34.2" transform="rotate(-90 71.5 34.2)">GND VCC</text>
<text x="77.1" y="34.8">S</text>
<text x="81.3" y="33.6">6</text>
<text x="173.3" y="31.1">6</text>
<text x="241.9" y="33.6">1</text>
<text x="70.4" y="38.1" transform="rotate(-90 70.4 38.1)">2</text>
<text x="241.9" y="38.7">2</text>
<text x="173.3" y="46.3">3</text>
<text x="179.6" y="44.4" transform="rotate(-90 179.6 44.4)">8</text>
<text x="46.4" y="51.4">1</text>
<text x="50.1" y="48.9" transform="rotate(-90 50.1 48.9)">5</text>
<text x="55.9" y="48.9">3</text>
<text x="55.9" y="54">4</text>
<text x="173.3" y="51.4">2</text>
<text x="185.4" y="48.9">1</text>
<text x="241.9" y="48.9">1</text>
<text x="241.9" y="54">2</text>
<text x="50.1" y="55.9" transform="rotate(-90 50.1 55.9)">2</text>
<text x="122.6" y="56.5">3</text>
<text x="128.8" y="54.5" transform="rotate(-90 128.8 54.5)">8</text>
<text x="134.6" y="59">1</text>
<text x="179.6" y="55.3" transform="rotate(-90 179.6 55.3)">4</text>
<text x="241.9" y="59">3</text>
<text x="122.6" y="61.6">2</text>
<text x="128.8" y="65.5" transform="rotate(-90 128.8 65.5)">4</text>
<text x="241.9" y="64.1">4</text>
<text x="241.9" y="69.2">5</text>
<text x="122.6" y="76.8">5</text>
<text x="241.9" y="74.3">6</text>
<text x="122.6" y="81.9">6</text>
<text x="134.6" y="79.3">7</text>
<text x="30.5" y="92">1</text>
<text x="141.5" y="95.1" transform="rotate(-90 141.5 95.1)">8</text>
<text x="30.5" y="97.1">2</text>
<text x="135.3" y="97.1">4</text>
<text x="30.5" y="102.2">3</text>
<text x="30.5" y="107.3">4</text>
<text x="135.3" y="102.2">2</text>
<text x="152.4" y="107.3">7</text>
<text x="197.6" y="105.9">VOUT</text>
<text x="205.9" y="105.9">VDD</text>
<text x="135.3" y="112.4">3</text>
<text x="147.7" y="110.3" transform="rotate(-90 147.7 110.3)">REF</text>
<text x="197.6" y="110.9">CH0</text>
<text x="206" y="110.9">SCK</text>
<text x="66.7" y="117.4">3</text>
<text x="72.9" y="117.4" transform="rotate(-90 72.9 117.4)">5</text>
<text x="76.2" y="120">1</text>
<text x="135.3" y="117.4">1</text>
<text x="146.6" y="116.2" transform="rotate(-90 146.6 116.2)">6</text>
<text x="197.6" y="116">VREF</text>
<text x="208.5" y="116">SI</text>
<text x="66.7" y="122.5">4</text>
<text x="72.9" y="124.4" transform="rotate(-90 72.9 124.4)">2</text>
<text x="141.5" y="121.3" transform="rotate(-90 141.5 121.3)">5</text>
<text x="197.6" y="121.1">VSS</text>
<text x="207.5" y="121.1">CS</text>
<text x="113.6" y="128.2" transform="rotate(-90 113.6 128.2)">16</text>
<text x="73.7" y="135.2">12</text>
<text x="73.7" y="137.8">14</text>
<text x="80.8" y="136.3">X0</text>
<text x="89.8" y="136.3">X</text>
<text x="96" y="135.2">13</text>
<text x="73.7" y="140.3">15</text>
<text x="73.8" y="142.8">11</text>
<text x="80.8" y="144">X3</text>
<text x="80.8" y="138.9">X1</text>
<text x="80.8" y="141.4">X2</text>
<text x="108.5" y="139.1" transform="rotate(-90 108.5 139.1)">7</text>
<text x="113.6" y="139.1" transform="rotate(-90 113.6 139.1)">8</text>
<text x="139" y="143.4" transform="rotate(-90 139 143.4)">8</text>
<text x="74.9" y="147.9">1</text>
<text x="80.8" y="149">Y0</text>
<text x="89.8" y="149">Y</text>
<text x="96" y="147.9">3</text>
<text x="132.7" y="145.4">4</text>
<text x="74.9" y="153">2</text>
<text x="74.9" y="155.5">4</text>
<text x="74.9" y="150.5">5</text>
<text x="80.8" y="154.1">Y2</text>
<text x="80.8" y="151.6">Y1</text>
<text x="132.7" y="150.5">2</text>
<text x="149.8" y="155.5">7</text>
<text x="197.6" y="151.6">VOUT</text>
<text x="205.9" y="151.6">VDD</text>
<text x="73.7" y="160.6">10</text>
<text x="74.9" y="158.1">6</text>
<text x="80.8" y="156.6">Y3</text>
<text x="80.8" y="159.2">INH</text>
<text x="80.8" y="161.7">A</text>
<text x="132.7" y="160.6">3</text>
<text x="145.2" y="158.6" transform="rotate(-90 145.2 158.6)">REF</text>
<text x="197.6" y="156.6">CH0</text>
<text x="197.6" y="161.7">VREF</text>
<text x="206" y="156.6">SCK</text>
<text x="208.5" y="161.7">SI</text>
<text x="74.9" y="163.1">9</text>
<text x="80.8" y="164.3">B</text>
<text x="132.7" y="165.7">1</text>
<text x="144.1" y="164.5" transform="rotate(-90 144.1 164.5)">6</text>
<text x="197.6" y="166.8">VSS</text>
<text x="207.5" y="166.8">CS</text>
<text x="139" y="169.6" transform="rotate(-90 139 169.6)">5</text>
</g>
<g font-size="2.4" fill="#800000">
<text x="137.6" y="103.1">RG</text>
<text x="137.6" y="113.2">RG</text>
<text x="135.1" y="151.3">RG</text>
<text x="135.1" y="161.5">RG</text>
</g>
<g font-size="2" fill="#808080">
<text x="46.2" y="48.2">+VS</text>
<text x="53.7" y="50">+</text>
<text x="46.6" y="56.6">-VS</text>
<text x="53.9" y="54.6">-</text>
<text x="69" y="118.6">+</text>
<text x="74.1" y="116.8">+VS</text>
<text x="69.2" y="123.1">-</text>
<text x="74.1" y="125.2">-VS</text>
<text x="115.8" y="130.5" transform="rotate(-90 115.8 130.5)">VCC</text>
<text x="110.8" y="138.8" transform="rotate(-90 110.8 138.8)">VEE</text>
<text x="115.8" y="138.8" transform="rotate(-90 115.8 138.8)">GND</text>
</g>
<g font-size="2" fill="#008000">
<text x="140.3" y="100">+V</text>
<text x="140.9" y="116.8">-V</text>
<text x="137.8" y="148.3">+V</text>
<text x="138.3" y="165">-V</text>
</g>
</svg>
